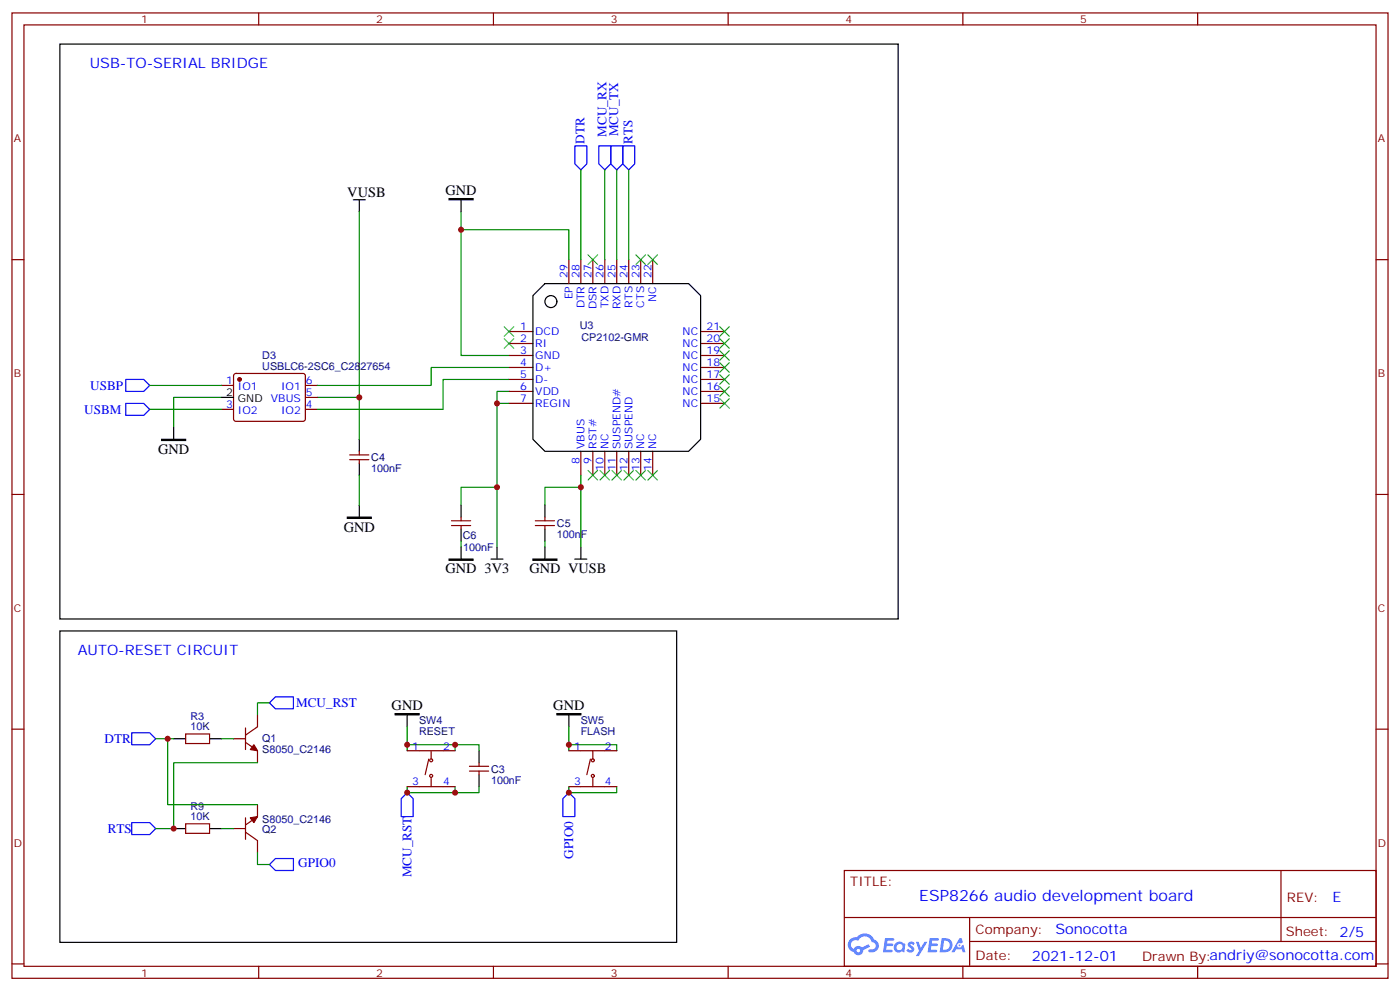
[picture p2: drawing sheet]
<svg xmlns="http://www.w3.org/2000/svg" width="412mm" height="292mm" viewBox="0 0 412 292" stroke-linecap="round" stroke-linejoin="round" font-family="sans-serif">
<g fill="none" stroke="#870000" stroke-width=".35">
<path d="M3.5 3.8h405.4v284.3h-405.4zM7.1 7.3h398.2v277.3h-398.2zM76.2 3.8v3.5M145.3 3.8v3.5M214.5 3.8v3.5M283.6 3.8v3.5M352.8 3.8v3.5M3.5 76.5h3.6M405.3 76.5h3.6M3.5 145.6h3.6M405.3 145.6h3.6M3.5 214.8h3.6"/>
<path d="M405.3 214.8h3.6M248.7 256.4h156.6v28.2h-156.6zM377.3 256.4v20.9M248.7 270.2h156.5M285.6 277.3h119.6M285.6 270.2v14.2M3.5 283.9h3.6M76.2 284.6v3.5M145.3 284.6v3.5M214.5 284.6v3.5M283.6 284.6v3.5M352.8 284.6v3.5"/>
<path d="M405.3 283.9h3.6"/>
</g>
<g fill="#5487ff">
<path d="M267.7 277.6a1.22 1.22 0 0 1 1.7 .2l-.4 .6a.47 .47 0 0 0-.3-.4 .47 .47 0 0 0-.5 .2l.1 .2a1.14 1.14 0 0 1 .8 1.8 1.14 1.14 0 0 1-1.9 0l-.2-.2 .5-.6 .7 .5a.29 .29 0 0 0 .3-.3 .29 .29 0 0 0-.2-.3 1.04 1.04 0 0 1-.6-1.7z"/>
<path d="M260.7 276.3h2.4l.3 .2-.2 .5-1.8 .1-.1 .8h1.5l.3 .4-.3 .4h-1.6l-.2 1.1h1.7l.2 .3-.2 .3-2.6 .1z"/>
<path d="M273.8 276.3h2.4l.3 .2-.1 .5-1.8 .1-.2 .8h1.6l.3 .4-.4 .4h-1.6l-.1 1.1h1.7l.2 .3-.2 .3-2.6 .1z"/>
<path d="M282.6 276.3h.7l.3 1.3-.6 .3a.69 .69 0 0 0-1 .3 .69 .69 0 0 0 .4 .9 .69 .69 0 0 0 .9-.6l.5-.2 .6 2.2h-.8l-.2-.9h-1.8l-.5 .9h-.8z"/>
<path d="M269.8 277.4h.8l.6 1.8 1.1-1.8h.9l-2.6 4.2h-.8l.9-1.5z"/>
<path d="M277.4 276.3l-.6 4.2h1.3a2.11 2.11 0 0 0 2.5-2.1 2.11 2.11 0 0 0-2.5-2.1zM278.1 277.1a1.39 1.39 0 0 1 1.7 1.4 1.39 1.39 0 0 1-1.8 1.3h-.3z"/>
<path d="M263.7 277.9a1.54 1.54 0 0 0-.1 2.2 1.54 1.54 0 0 0 2.2 .1l.6 .3 .3-2.3-.2-.3h-.4a1.49 1.49 0 0 0-2.4 0zM264 278.9a.94 .94 0 0 1 1.8 0 .94 .94 0 0 1-1.8 0z"/>
<path d="M250.4 276.7a2.18 2.18 0 0 0 1.1 3.7 1.44 1.44 0 0 0 1.6 .9 1.44 1.44 0 0 0 1.2-1.4l2-1.1-.5-.7-1.9 1a1.47 1.47 0 0 0-2.4 .4 1.39 1.39 0 0 1-.7-1.9 1.39 1.39 0 0 1 2-.5 2.12 2.12 0 0 1 2.2-1.3 2.12 2.12 0 0 1 1.9 1.7 1.14 1.14 0 0 1 1.1 1.4 1.14 1.14 0 0 1-1.7 .7 .43 .43 0 0 0-.5 .4 .43 .43 0 0 0 .4 .5 1.98 1.98 0 0 0 2.5-1.2 1.98 1.98 0 0 0-1.2-2.6 3.1 3.1 0 0 0-5.3-.6l-.9 .1zM252.3 280a.55 .55 0 0 1 1.1 0 .55 .55 0 0 1-1.1 0z"/>
<circle cx="282.6" cy="278.4" r=".26"/>
</g>
<g fill="none" stroke="#870000" stroke-width=".35">
<path d="M167.6 76.5v7M171.1 76.5v7M174.6 76.5v7M178.2 76.5v7M181.7 76.5v7M185.2 76.5v7M188.7 76.5v7M192.3 76.5v7M149.9 97.6h7.1M206.4 97.6h7M65.3 113.5h3.5M69 110.2l.5-.2 20 .1 .5 .6-.1 13-.6 .4-20.1-.1-.4-.6v-12.7z"/>
<path d="M90 113.5h3.5M90 117.1h3.5M149.9 101.2h7.1M149.9 104.7h7.1M149.9 108.2h7.1M149.9 111.8h7.1M149.9 115.3h7.1M149.9 118.8h7.1M206.4 101.2h7M206.4 104.7h7M206.4 108.2h7M206.4 111.8h7"/>
<path d="M206.4 115.3h7M206.4 118.8h7M65.3 120.6h3.5M90 120.6h3.5M103 135.4h5.7M103 134h5.7M105.8 132.9v1.1M105.8 135.4v1.1M171.1 132.9v7.1M174.6 132.9v7.1M178.2 132.9v7.1M181.7 132.9v7.1"/>
<path d="M185.2 132.9v7.1M188.7 132.9v7.1M192.3 132.9v7.1M133 154.8h5.6M133 153.4h5.6M135.8 152.3v1.1M135.8 154.8v1.1M157.7 154.8h5.6M157.7 153.4h5.6M160.5 152.3v1.1M160.5 154.8v1.1M54.7 216.2h7v2.8h-7z"/>
<path d="M68.8 217.6h3.5M72.3 218.7l3.5 2.4v3.5M72.3 214.4v6.4M75.8 210.5v3.6l-3.5 2.4M75.8 237v3.5l-3.5 2.5M119.9 231.7h14.2M119.9 221.1h14.2M126.3 223.6l-1.1 4.6M127 221.1v2.5M127 229.2v2.5M138.3 227.1h5.6M138.3 225.7h5.6"/>
<path d="M141.1 224.6v1.1M141.1 227.1v1.1M167.6 231.7h14.1M167.6 221.1h14.1M173.9 223.6l-1 4.6M174.6 221.1v2.5M174.6 229.2v2.5M54.7 242.6h7v2.9h-7zM68.8 244.1h3.5M72.3 245.1l3.5 2.5v3.5M72.3 240.9v6.3"/>
<circle cx="127" cy="223.9" r=".44"/>
<circle cx="127" cy="228.5" r=".44"/>
<circle cx="174.6" cy="223.9" r=".44"/>
<circle cx="174.6" cy="228.5" r=".44"/>
</g>
<g fill="none" stroke="#000" stroke-width=".35">
<path d="M17.6 13h247v169.3h-247zM104.1 58.8h3.5M105.8 58.8v3.6M135.8 58.8v3.6M160.5 83.5h42.3l3.6 3.6v42.3l-3.6 3.5h-42.3l-3.5-3.5v-42.3zM65.3 117.1h3.5M51.2 125.9v3.5M105.8 129.4v3.5M105.8 136.5v3.5M105.8 148.8v3.5M135.8 148.8v3.5M135.8 155.9v3.5"/>
<path d="M160.5 148.8v3.5M160.5 155.9v3.5M135.8 161.1v3.6M144.6 164.7h3.6M146.4 161.1v3.6M160.5 161.1v3.6M169.3 164.7h3.6M171.1 161.1v3.6M17.6 185.8h181.7v91.8h-181.7zM51.2 217.6h3.5M61.7 217.6h3.6M119.9 210.5v3.6"/>
<path d="M167.6 210.5v3.6M141.1 221.1v3.5M141.1 228.2v3.5M51.2 244.1h3.5M61.7 244.1h3.6"/>
<circle cx="162.3" cy="88.8" r="1.76"/>
</g>
<g fill="none" stroke="#008700" stroke-width=".35">
<path d="M171.1 50v26.5M178.2 50v26.5M181.7 50v26.5M185.2 50v26.5M105.8 62.4v54.7h-12.3M135.8 62.4v42.3h14.1M135.8 67.7h31.8v8.8M44.1 113.5h21.2M65.3 117.1h-14.1v8.8M105.8 117.1v12.3M146.4 118.8h3.5M149.9 115.3h-3.5v45.8"/>
<path d="M149.9 108.2h-22.9v5.3h-33.5M149.9 111.8h-19.4v8.8h-37M44.1 120.6h21.2M105.8 140v8.8M171.1 140v21.1M135.8 159.4v1.7M146.4 143.5h-10.6v5.3M160.5 159.4v1.7M171.1 143.5h-10.6v5.3M45.9 217.6h5.3M49.4 217.6v19.4h26.4M65.3 217.6h3.5"/>
<path d="M79.4 207h-3.6v3.5M119.9 219.4h14.2v1.7M119.9 214.1v7M134.1 219.4h7v1.7M167.6 219.4h14.1v1.7M167.6 214.1v7M75.8 224.6h-24.6v19.5h-5.3M119.9 231.7v1.8h14.2v-1.8M141.1 231.7v1.8h-7M167.6 231.7v1.8h14.1v-1.8M65.3 244.1h3.5M75.8 251.1v3.5h3.6"/>
</g>
<path d="M132.3 58.5h7v.3h-7zM47.6 129.4h7.1v.4h-7.1zM102.3 152.3h7.1v.4h-7.1zM132.3 164.7h7v.3h-7zM157 164.7h7v.3h-7zM116.4 210.2h7.1v.3h-7.1zM164 210.2h7.1v.3h-7.1z" fill="#000" stroke="#000" stroke-width=".35"/>
<g fill="none" stroke="#3c3" stroke-width=".35">
<path d="M173.2 75.1l2.8 2.8M176 75.1l-2.8 2.8M187.3 75.1l2.8 2.8M190.1 75.1l-2.8 2.8M190.9 75.1l2.8 2.8M193.7 75.1l-2.8 2.8M148.5 99.8l2.8 2.8M148.5 96.2l2.8 2.9M151.3 99.8l-2.8 2.8M151.3 96.2l-2.8 2.9M212 96.2l2.8 2.9M212 99.8l2.8 2.8"/>
<path d="M214.8 96.2l-2.8 2.9M214.8 99.8l-2.8 2.8M212 103.3l2.8 2.8M212 106.8l2.8 2.8M212 110.3l2.8 2.9M212 113.9l2.8 2.8M212 117.4l2.8 2.8M214.8 103.3l-2.8 2.8M214.8 106.8l-2.8 2.8M214.8 110.3l-2.8 2.9M214.8 113.9l-2.8 2.8M214.8 117.4l-2.8 2.8"/>
<path d="M173.2 138.6l2.8 2.8M176 138.6l-2.8 2.8M176.7 138.6l2.9 2.8M179.6 138.6l-2.9 2.8M180.3 138.6l2.8 2.8M183.1 138.6l-2.8 2.8M183.8 138.6l2.8 2.8M186.6 138.6l-2.8 2.8M187.3 138.6l2.8 2.8M190.1 138.6l-2.8 2.8M190.9 138.6l2.8 2.8M193.7 138.6l-2.8 2.8"/>
</g>
<path d="M169.3 43h3.6v5.3l-1.8 1.7-1.8-1.7zM176.4 43h3.5v5.3l-1.7 1.7-1.8-1.7zM179.9 43h3.5v5.3l-1.7 1.7-1.8-1.7zM183.4 43h3.6v5.3l-1.8 1.7-1.8-1.7zM37 111.8h5.3l1.8 1.7-1.8 1.8h-5.3zM37 118.8h5.3l1.8 1.8-1.8 1.7h-5.3zM38.8 215.8h5.3l1.8 1.8-1.8 1.8h-5.3zM79.4 207l1.7-1.8h5.3v3.6h-5.3zM119.9 233.5l1.8 1.7v5.3h-3.5v-5.3zM167.6 233.5l1.7 1.7v5.3h-3.5v-5.3zM38.8 242.3h5.3l1.8 1.8-1.8 1.7h-5.3zM79.4 254.6l1.7-1.7h5.3v3.5h-5.3z" fill="none" stroke="#00f" stroke-width=".35"/>
<g fill="#870000" stroke="#870000" stroke-width=".35">
<path d="M74.8 219.4l1 1.7-2.1-.3z"/>
<path d="M73.7 240.9l2.1-.4-1 1.8z"/>
<circle cx="70.6" cy="111.8" r=".53"/>
</g>
<g fill="#c00">
<circle cx="105.8" cy="117.1" r=".88"/>
<circle cx="171.1" cy="143.5" r=".88"/>
<circle cx="146.4" cy="143.5" r=".88"/>
<circle cx="146.4" cy="118.8" r=".88"/>
<circle cx="135.8" cy="67.7" r=".88"/>
<circle cx="51.2" cy="244.1" r=".88"/>
<circle cx="49.4" cy="217.6" r=".88"/>
<circle cx="119.9" cy="233.5" r=".88"/>
<circle cx="167.6" cy="219.4" r=".88"/>
<circle cx="119.9" cy="219.4" r=".88"/>
<circle cx="134.1" cy="219.4" r=".88"/>
<circle cx="134.1" cy="233.5" r=".88"/>
<circle cx="167.6" cy="233.5" r=".88"/>
</g>
<text font-size="4.6" fill="#00f" x="270.8" y="265.4">ESP8266 audio development board</text>
<g font-size="4.2" fill="#00f">
<text x="26.5" y="20">USB-TO-SERIAL BRIDGE</text>
<text x="22.9" y="192.9">AUTO-RESET CIRCUIT</text>
<text x="392.5" y="265.7">E</text>
<text x="310.9" y="275.2">Sonocotta</text>
<text x="304" y="283">2021-12-01</text>
</g>
<g font-size="4.2">
<text x="102.3" y="58.1">VUSB</text>
<text x="131.2" y="57.3">GND</text>
<text x="46.6" y="133.6">GND</text>
<text x="101.2" y="156.6">GND</text>
<text x="131.2" y="168.9">GND 3V3</text>
<text x="155.9" y="168.9">GND VUSB</text>
<text x="115.4" y="209.1">GND</text>
<text x="163" y="209.1">GND</text>
</g>
<g font-size="3.9" fill="#00f">
<text x="178.6" y="40.2" transform="rotate(-90 178.6 40.2)">MCU_RX</text>
<text x="182.1" y="40.1" transform="rotate(-90 182.1 40.1)">MCU_TX</text>
<text x="172.2" y="42.4" transform="rotate(-90 172.2 42.4)">DTR</text>
<text x="186.3" y="42.4" transform="rotate(-90 186.3 42.4)">RTS</text>
<text x="26.6" y="114.8">USBP</text>
<text x="24.8" y="121.8">USBM</text>
<text x="87.2" y="208.1">MCU_RST</text>
<text x="30.8" y="218.8">DTR</text>
<text x="31.7" y="245.3">RTS</text>
<text x="87.9" y="255.3">GPIO0</text>
<text x="168.9" y="252.9" transform="rotate(-90 168.9 252.9)">GPIO0</text>
<text x="121.2" y="258.5" transform="rotate(-90 121.2 258.5)">MCU_RST</text>
</g>
<g font-size="3.9" fill="#800">
<text x="250.5" y="261">TITLE:</text>
<text x="379.1" y="265.7">REV:</text>
<text x="287.4" y="275.2">Company:</text>
<text x="378.7" y="275.8">Sheet: 2/5</text>
<text x="287.4" y="282.9">Date:</text>
<text x="336.4" y="282.9">Drawn By:andriy@sonocotta.com</text>
</g>
<g font-size="3.2" fill="#800">
<text x="41.6" y="6.8">1</text>
<text x="110.8" y="6.8">2</text>
<text x="179.9" y="6.8">3</text>
<text x="249.1" y="6.8">4</text>
<text x="318.2" y="6.8">5</text>
<text x="4.1" y="41.9">A</text>
<text x="405.9" y="41.9">A</text>
<text x="4.1" y="111.1">B</text>
<text x="405.9" y="111.1">B</text>
<text x="4.1" y="180.2">C</text>
<text x="405.9" y="180.2">C</text>
<text x="4.1" y="249.3">D</text>
<text x="405.9" y="249.3">D</text>
<text x="41.6" y="287.6">1</text>
<text x="110.8" y="287.6">2</text>
<text x="179.9" y="287.6">3</text>
<text x="249.1" y="287.6">4</text>
<text x="318.2" y="287.6">5</text>
</g>
<g font-size="3.2" fill="#00f">
<text x="167.2" y="81.8" transform="rotate(-90 167.2 81.8)">29</text>
<text x="170.7" y="81.8" transform="rotate(-90 170.7 81.8)">28</text>
<text x="174.3" y="81.8" transform="rotate(-90 174.3 81.8)">27</text>
<text x="177.8" y="81.8" transform="rotate(-90 177.8 81.8)">26</text>
<text x="181.3" y="81.8" transform="rotate(-90 181.3 81.8)">25</text>
<text x="184.9" y="81.8" transform="rotate(-90 184.9 81.8)">24</text>
<text x="188.4" y="81.8" transform="rotate(-90 188.4 81.8)">23</text>
<text x="191.9" y="81.8" transform="rotate(-90 191.9 81.8)">22</text>
<text x="168.6" y="88.2" transform="rotate(-90 168.6 88.2)">EP</text>
<text x="193.3" y="88.8" transform="rotate(-90 193.3 88.8)">NC</text>
<text x="172.2" y="90.9" transform="rotate(-90 172.2 90.9)">DTR</text>
<text x="175.7" y="91.1" transform="rotate(-90 175.7 91.1)">DSR</text>
<text x="179.2" y="90.8" transform="rotate(-90 179.2 90.8)">TXD</text>
<text x="182.7" y="91.1" transform="rotate(-90 182.7 91.1)">RXD</text>
<text x="186.3" y="90.6" transform="rotate(-90 186.3 90.6)">RTS</text>
<text x="189.8" y="90.6" transform="rotate(-90 189.8 90.6)">CTS</text>
<text x="153.2" y="97.3">1</text>
<text x="153.2" y="100.8">2</text>
<text x="157.7" y="98.7">DCD</text>
<text x="201.1" y="98.7">NC</text>
<text x="208.1" y="100.8">20</text>
<text x="208.1" y="97.3">21</text>
<text x="153.2" y="104.4">3</text>
<text x="153.2" y="107.9">4</text>
<text x="157.7" y="102.2">RI</text>
<text x="157.7" y="105.8">GND</text>
<text x="201.1" y="105.8">NC</text>
<text x="201.1" y="102.2">NC</text>
<text x="208.1" y="107.9">18</text>
<text x="208.1" y="104.4">19</text>
<text x="66.6" y="113.2">1</text>
<text x="90.1" y="113.2">6</text>
<text x="153.2" y="111.4">5</text>
<text x="157.7" y="109.3">D+</text>
<text x="157.7" y="112.8">D-</text>
<text x="201.1" y="112.8">NC</text>
<text x="201.1" y="109.3">NC</text>
<text x="208.1" y="111.4">17</text>
<text x="70.1" y="114.9">IO1</text>
<text x="79.8" y="118.5">VBUS</text>
<text x="82.8" y="114.9">IO1</text>
<text x="90.1" y="116.7">5</text>
<text x="153.2" y="114.9">6</text>
<text x="153.2" y="118.5">7</text>
<text x="157.7" y="116.3">VDD</text>
<text x="157.7" y="119.9">REGIN</text>
<text x="201.1" y="119.9">NC</text>
<text x="201.1" y="116.3">NC</text>
<text x="208.1" y="118.5">15</text>
<text x="208.1" y="114.9">16</text>
<text x="66.6" y="120.2">3</text>
<text x="70.1" y="122">IO2</text>
<text x="82.8" y="122">IO2</text>
<text x="90.1" y="120.2">4</text>
<text x="170.7" y="136.7" transform="rotate(-90 170.7 136.7)">8</text>
<text x="172.2" y="132.2" transform="rotate(-90 172.2 132.2)">VBUS</text>
<text x="174.3" y="136.7" transform="rotate(-90 174.3 136.7)">9</text>
<text x="175.7" y="132.2" transform="rotate(-90 175.7 132.2)">RST#</text>
<text x="179.2" y="132.2" transform="rotate(-90 179.2 132.2)">NC</text>
<text x="182.7" y="132.2" transform="rotate(-90 182.7 132.2)">SUSPEND#</text>
<text x="186.3" y="132.2" transform="rotate(-90 186.3 132.2)">SUSPEND</text>
<text x="189.8" y="132.2" transform="rotate(-90 189.8 132.2)">NC</text>
<text x="193.3" y="132.2" transform="rotate(-90 193.3 132.2)">NC</text>
<text x="177.8" y="138.7" transform="rotate(-90 177.8 138.7)">10</text>
<text x="181.3" y="138.7" transform="rotate(-90 181.3 138.7)">11</text>
<text x="184.9" y="138.7" transform="rotate(-90 184.9 138.7)">12</text>
<text x="188.4" y="138.7" transform="rotate(-90 188.4 138.7)">13</text>
<text x="191.9" y="138.7" transform="rotate(-90 191.9 138.7)">14</text>
<text x="121.5" y="220.8">1</text>
<text x="130.5" y="220.8">2</text>
<text x="169.1" y="220.8">1</text>
<text x="178.2" y="220.8">2</text>
<text x="121.5" y="231.4">3</text>
<text x="130.5" y="231.4">4</text>
<text x="169.1" y="231.4">3</text>
<text x="178.2" y="231.4">4</text>
</g>
<g font-size="3.2" fill="#000080">
<text x="170.8" y="97">U3</text>
<text x="171.3" y="100.5">CP2102-GMR</text>
<text x="77.3" y="105.7">D3</text>
<text x="77.3" y="108.9">USBLC6-2SC6_C2827654</text>
<text x="109.4" y="135.9">C4</text>
<text x="109.4" y="139.1">100nF</text>
<text x="164" y="155.3">C5</text>
<text x="136.3" y="158.8">C6</text>
<text x="164" y="158.5">100nF</text>
<text x="136.4" y="162.3">100nF</text>
<text x="56.1" y="215.1">10K</text>
<text x="56.1" y="212">R3</text>
<text x="123.4" y="213.1">SW4</text>
<text x="171.1" y="213.1">SW5</text>
<text x="77.3" y="221.8">S8050_C2146</text>
<text x="77.3" y="218.7">Q1</text>
<text x="123.4" y="216.5">RESET</text>
<text x="171.1" y="216.5">FLASH</text>
<text x="144.6" y="227.6">C3</text>
<text x="144.6" y="230.8">100nF</text>
<text x="56.1" y="238.5">R9</text>
<text x="56.1" y="241.6">10K</text>
<text x="77.3" y="242.3">S8050_C2146</text>
<text x="77.3" y="245.5">Q2</text>
</g>
<g font-size="3.2">
<text x="66.6" y="116.7">2</text>
<text x="70.1" y="118.5">GND</text>
</g>
</svg>
